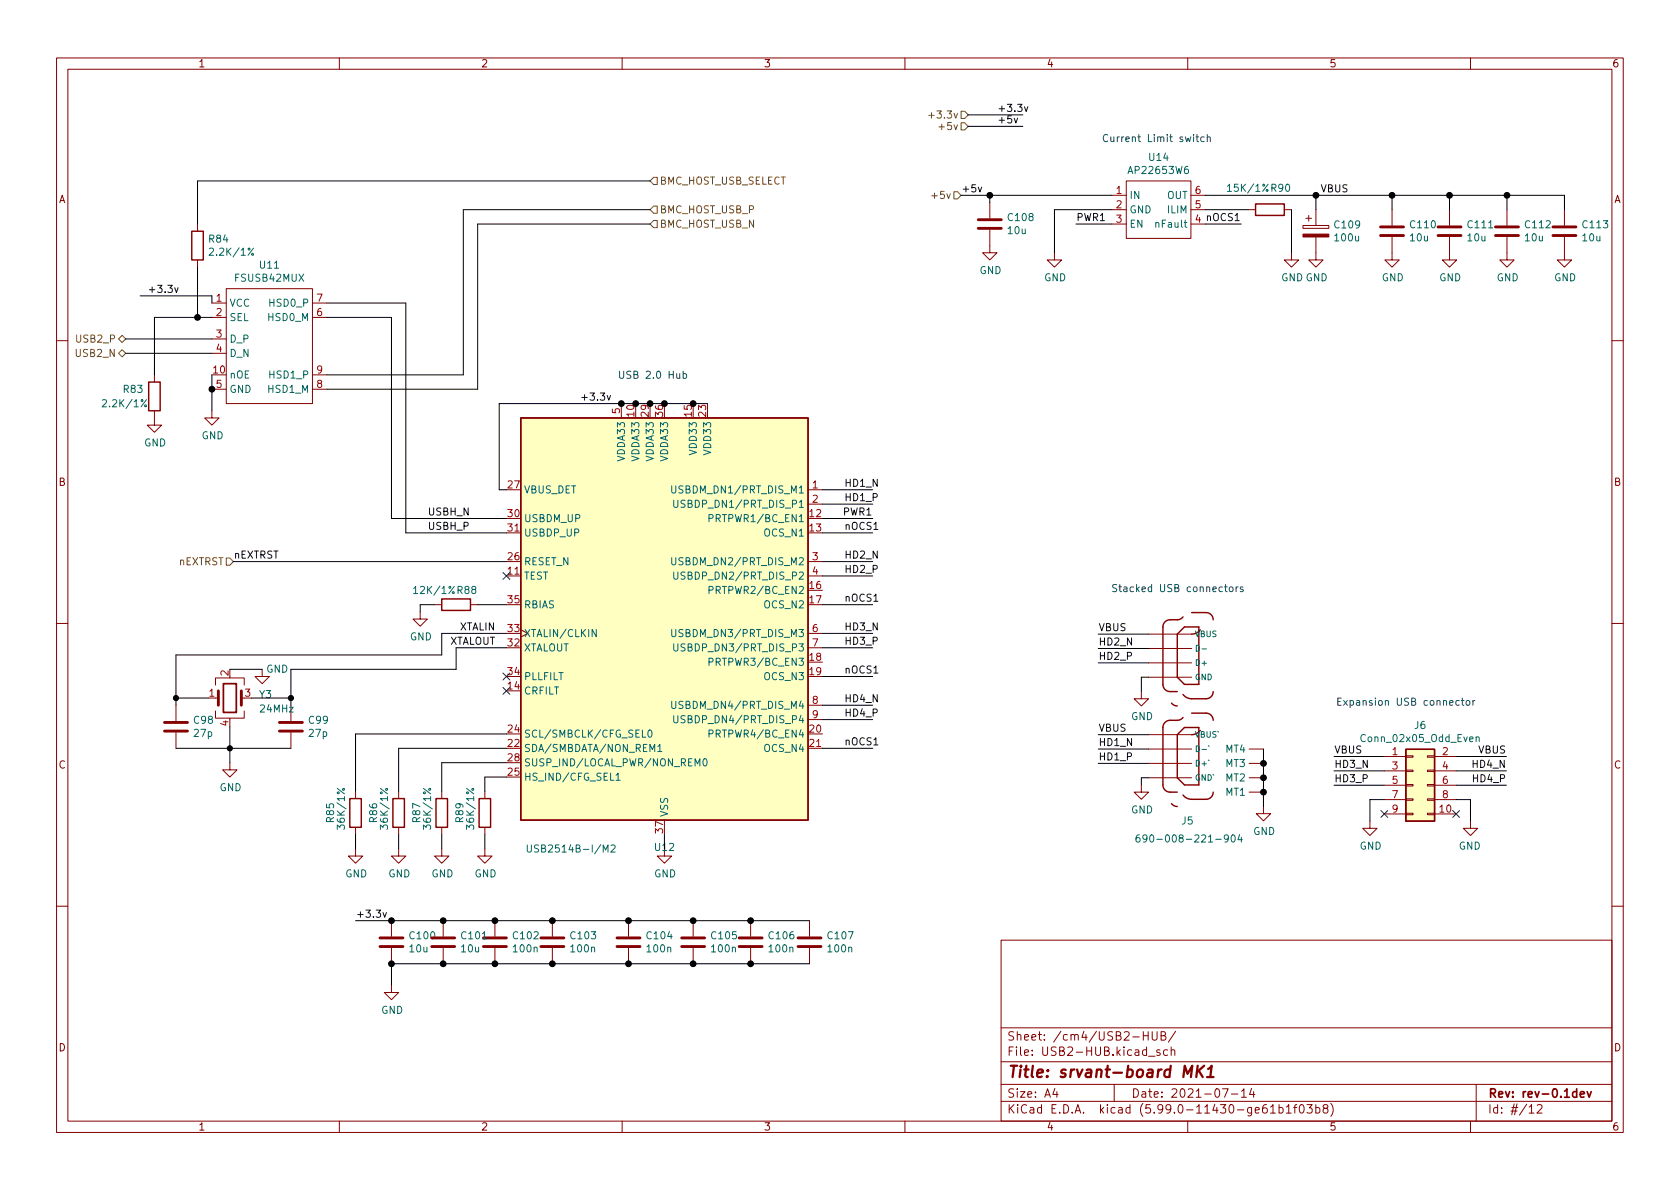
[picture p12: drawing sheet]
<svg xmlns="http://www.w3.org/2000/svg" width="297mm" height="210mm" viewBox="0 0 297 210" stroke-linecap="round" stroke-linejoin="round" font-family="sans-serif">
<g fill="none" stroke="#840000" stroke-width=".18">
<path d="M10 10.2h277v190.1h-277zM12 12.2h273v186.1h-273zM60 10.2v2M110 10.2v2M160 10.2v2M210 10.2v2M260 10.2v2M34.9 39.6v1.3M175 35.8v2.8M196.6 34.5h2.5M196.6 37.1h2.5M196.6 39.6h2.5"/>
<path d="M199.1 32h11.5v10.2h-11.5zM210.6 34.5h2.5M210.6 37.1h2.5M210.6 39.6h2.5M220.7 37.1h1.3M227.1 37.1h1.2M230.4 39.9h4.5v.5h-4.5zM230.9 38.6h1M231.4 38.1v1M232.7 37.1v2.8M246.1 37.1v2.8M256.3 37.1v2.8"/>
<path d="M266.4 37.1v2.8M276.6 37.1v2.8M34.9 46v1.2M37.5 53.6h2.5M37.5 56.1h2.5M37.5 59.9h2.5M40 51h15.2v20.4h-15.2zM55.2 53.6h2.6M55.2 56.1h2.6M175 40.6v4.1h1.3l-1.3 1.3-1.3-1.3h1.3M186.4 44.7v1.3h1.3l-1.3 1.2-1.2-1.2h1.2M228.3 44.7v1.3h1.3l-1.3 1.2-1.2-1.2h1.2"/>
<path d="M232.7 41.9v4.1h1.2l-1.2 1.2-1.3-1.2h1.3M246.1 41.9v4.1h1.3l-1.3 1.2-1.2-1.2h1.2M256.3 41.9v4.1h1.3l-1.3 1.2-1.3-1.2h1.3M266.4 41.9v4.1h1.3l-1.3 1.2-1.2-1.2h1.2M276.6 41.9v4.1h1.3l-1.3 1.2-1.3-1.2h1.3M10 60.2h2M27.3 72.6v2.6h1.3l-1.3 1.2-1.3-1.2h1.3M27.3 66.3v1.3M37.5 72.6v1.3h1.2l-1.2 1.3-1.3-1.3h1.3M37.5 62.5h2.5M37.5 68.8h2.5M55.2 68.8h2.6"/>
<path d="M55.2 66.3h2.6M109.9 71.4v2.5M285 60.2h2M89.5 94.2h2.6M142.9 86.6h2.5M142.9 89.1h2.5M142.9 99.3h2.5M10 110.2h2M46.4 118.4v1.2h1.2l-1.2 1.3-1.3-1.3h1.3M74.3 108.2v1.3h1.3l-1.3 1.2-1.3-1.2h1.3M76.8 106.9h1.3M83.2 106.9h1.3"/>
<path d="M89.5 101.8h2.6M142.9 101.8h2.5M142.9 112h2.5M142.9 114.5h2.5M203.1 112.1h7.6M203.1 114.7h7.6M203.1 117.2h7.6M203.1 119.8h7.6M285 110.2h2M31.1 124.7v2.8M31.1 129.5v2.8M38.1 125.7v1.3h5.1v-1.3"/>
<path d="M38.1 121.2v-1.3h5.1v1.3M38.1 123.4h.5M40.6 134.9v1.2h1.3l-1.3 1.3-1.2-1.3h1.2M42.7 123.4h.5M51.4 124.7v2.8M51.4 129.5v2.8M62.9 139.9v1.3M70.5 139.9v1.3M78.1 139.9v1.3M85.7 139.9v1.3M142.9 132.3h2.5M142.9 124.7h2.5"/>
<path d="M142.9 127.2h2.5M201.8 122.3v1.3h1.3l-1.3 1.2-1.3-1.2h1.3M201.8 138.8v1.3h1.3l-1.3 1.2-1.3-1.2h1.3M203.1 129.9h7.6M203.1 132.5h7.6M203.1 135h7.6M203.1 137.5h7.6M220.9 132.5h2.5M220.9 135h2.5M220.9 137.5h2.5M244.8 133.8h3.8M244.8 136.3h3.8"/>
<path d="M244.8 138.9h3.8M248.6 138.7h1.2v.3h-1.2zM248.6 136.2h1.2v.2h-1.2zM248.6 133.6h1.2v.3h-1.2zM252.4 138.7h1.2v.3h-1.2zM252.4 136.2h1.2v.2h-1.2zM252.4 133.6h1.2v.3h-1.2zM253.6 133.8h3.9M253.6 136.3h3.9M253.6 138.9h3.9M62.9 150.1v1.3h1.2l-1.2 1.2-1.3-1.2h1.3M62.9 146.3v1.3"/>
<path d="M70.5 150.1v1.3h1.3l-1.3 1.2-1.3-1.2h1.3M70.5 146.3v1.3M78.1 150.1v1.3h1.3l-1.3 1.2-1.3-1.2h1.3M78.1 146.3v1.3M85.7 150.1v1.3h1.3l-1.3 1.2-1.2-1.2h1.2M85.7 146.3v1.3M117.5 150.1v1.3h1.2l-1.2 1.2-1.3-1.2h1.3M220.9 140.1h2.5M223.4 142.6v1.3h1.3l-1.3 1.3-1.3-1.3h1.3M242.2 145.2v1.3h1.3l-1.3 1.2-1.3-1.2h1.3M244.8 143.9h3.8M244.8 141.4h3.8"/>
<path d="M248.6 143.8h1.2v.3h-1.2zM248.6 141.3h1.2v.2h-1.2zM252.4 143.8h1.2v.3h-1.2zM252.4 141.3h1.2v.2h-1.2zM253.6 143.9h3.9M253.6 141.4h3.9M260 145.2v1.3h-1.3l1.3 1.2 1.3-1.2h-1.3M10 160.2h2M69.2 174.2v1.3h1.3l-1.3 1.3-1.3-1.3h1.3M69.2 162.8v2.8M69.2 167.6v2.8M78.4 162.8v2.8"/>
<path d="M78.4 167.6v2.8M87.5 162.8v2.8M87.5 167.6v2.8M97.7 162.8v2.8M97.7 167.6v2.8M111.1 162.8v2.8M111.1 167.6v2.8M122.6 162.8v2.8M122.6 167.6v2.8M132.7 162.8v2.8M132.7 167.6v2.8M143.1 162.8v2.8"/>
<path d="M143.1 167.6v2.8M177 166.3h108v32h-108zM285 160.2h2M60 198.3v2M110 198.3v2M160 198.3v2M177 194.8h108M177 191.8h108M177 187.8h108M177 181.8h108M186.5 192.5l-.4 1h1M186.9 193v1"/>
<path d="M197 191.8v3M202.1 182.4v1.5M202.1 183.1h.9M203 182.4v1.5M203.1 186.8h1.1M203.7 182.4v1.2l.3 .3h.3l.3-.3v-1.2M205.1 185.7l-.4-.1-.2 .2 .1 .3 .5 .1v.4h-.6M205.3 183.1h.5l.2-.1 .1-.3-.2-.2-.6-.1v1.5h.6l.2-.3a.39 .39 0 0 0-.3-.5M206.4 185.7l-.4-.1-.3 .3v.4l.2 .3h.5M207.1 185.8l.2-.2 .3 .1 .1 .9M207.1 185.1v1.5M207.9 182.4l-1.3 1.9"/>
<path d="M210 198.3v2M216.1 192.5h1l-.6 1.5M217.7 193.5h1.2M219.5 193l.4-.5v1.5M219.5 194h.9M221.3 192.5l-.4 1h1M221.6 193v1M224.6 195.8l.5-.5v1.5M224.6 196.8h.9M226.1 195.9l.5-.1 .3 .3v.4l-.2 .3h-.6M226.1 195.3v1.5M227.4 195.8l.5-.5v1.5"/>
<path d="M227.4 196.8h.9M228.7 195.8h.6M229.3 195.3l-.4 .2v1.3M229.9 195.4l.2-.1a.81 .81 0 0 1 .6 .7 .81 .81 0 0 1-.3 .8h-.2a.81 .81 0 0 1-.6-.6 .81 .81 0 0 1 .3-.8zM231.1 195.3h.9l-.5 .6 .4 .1v.7l-.2 .1h-.4l-.2-.1M232.6 195.9l.5-.1 .3 .3v.4l-.2 .3h-.6M232.6 195.3v1.5M234.2 196l-.3-.3 .1-.2 .2-.2 .4 .1 .2 .2-.1 .2-.6 .2-.2 .3 .1 .4 .2 .1h.3l.3-.3-.1-.4-.2-.1M235.3 195.1a1.72 1.72 0 0 1 0 2.3M260 198.3v2M261 191.8v6.5M270.4 195.8l.4-.5v1.5"/>
<path d="M270.4 196.8h.8M271.8 195.5l.6-.2 .2 .2v.3l-.9 1h.9"/>
</g>
<path d="M39.5 120.9h2.3v5.1h-2.3zM279.4 193.5l.7-.1v-.3l-.5-.1-.2 .2 .1 .8h.6M280.6 193l.4 1 .3-1" fill="none" stroke="#840000" stroke-width=".3"/>
<path d="M209.2 190.5l.3-2 .5 1.4 .8-1.4-.2 2M211.8 188.5l-.3 2M211.9 189.3l.8 1.2M212.9 188.5l-1.3 1.1M213.4 190.5h1.2M213.6 189l.6-.5-.2 2" fill="none" stroke="#840000" stroke-width=".4"/>
<g fill="none" stroke="#840000" stroke-width=".25">
<path d="M222 36.1h5.1v2h-5.1zM33.9 40.9h2v5.1h-2zM26.3 67.6h2v5h-2zM92.1 73.9h50.8v71.1h-50.8zM78.1 105.9h5.1v2h-5.1zM209.2 109.1l-.7 .5h-1.6a1.27 1.27 0 0 0-1.3 1.3v10.1a1.27 1.27 0 0 0 1.3 1.3h1.3M209.4 110.9h2.6v10.1h-2.6l-1.2-1.2v-7.7zM210.7 108.3h2.5a1.27 1.27 0 0 1 1.3 1.3M212.2 111.4l-.7 .6-.8 .1M207.1 124.3l.5 .4 .6 .1M208.2 129.9l1.2-1.3h2.6v10.2h-2.6l-1.2-1.3zM209.2 126.9l-.7 .4-1.6 .1a1.27 1.27 0 0 0-1.3 1.2v10.2a1.27 1.27 0 0 0 1.3 1.3h1.3"/>
<path d="M210.7 126.1h2.5a1.27 1.27 0 0 1 1.3 1.3M212.2 129.2l-.7 .5-.8 .2M214.5 122.3a1.27 1.27 0 0 1-1.3 1.3l-2.9-.1-.6-.2-.5-.5M248.6 132.5h5v12.7h-5zM61.8 141.2h2.1v5.1h-2.1zM69.5 141.2h2v5.1h-2zM77.1 141.2h2v5.1h-2zM84.7 141.2h2v5.1h-2zM207.1 142.1l.5 .4 .6 .1M214.5 140.1a1.27 1.27 0 0 1-1.3 1.2h-2.9l-.6-.3-.5-.4"/>
</g>
<g fill="none" stroke="#006464" stroke-width=".18">
<path d="M217 32.9l.4-.3v1.2M217 33.8h.7M44.8 43.9l-.9 1.2M25.9 70.7l-1 1.2M118.8 85.9v1l.2 .3 .4-.1 .1-.2v-1M118.8 98.6v1l.2 .3 .4-.1 .1-.2v-1M119.1 88.5v1l.3 .2h.3l.2-.2v-1M125.4 91.7l.6-.1 .1-.2-.1-.3-.6-.1v1.3M73.1 104.1l.4-.4v1.3M73.1 105h.8M105.4 111.3v1.3l-.7-1.3v1.3M118.8 111.3v1l.2 .3 .4-.1 .1-.2v-1"/>
<path d="M119.1 101.2v1l.3 .2h.3l.2-.2v-1M119.1 113.9v1l.3 .2h.3l.2-.2v-1M125.4 104.4l.6-.1 .1-.2-.1-.3-.6-.1v1.3M125.4 117.1l.6-.1 .1-.2-.1-.3-.6-.1v1.3M211.5 114.1a.51 .51 0 0 1 .6 .5 .51 .51 0 0 1-.6 .5zM212.5 114.7h.8M108.9 137.1l.4-.4v1.3M108.9 138h.8M113.6 129.1v1.3h.6M114.7 129.2l.2-.1a.68 .68 0 0 1 .4 .6 .68 .68 0 0 1-.4 .7l-.2-.2-.1-.3zM116.3 132l.4-.4v1.3M116.3 132.9h.7"/>
<path d="M118.8 124v1l.2 .3 .4-.1 .1-.2v-1M119.1 126.6v1l.3 .2h.3l.2-.2v-1M122.9 135.4v-1.2l.4 .9 .4-.9v1.2M124.4 134.3l.2-.1a.68 .68 0 0 1 .4 .6 .68 .68 0 0 1-.4 .6l-.2-.1-.1-.3zM125.4 129.8l.6-.1 .1-.2-.1-.3-.6-.1v1.3M213.6 131.9l.2 .1M261 130.4l.2-.1 .3 .1v.8M261 130.3v.9M93.2 149.4v1l.3 .3 .3-.1 .1-.2v-1M108 149.5l.5-.1 .3 .4-.8 .9h.8M201.5 147.6l-.4 .1a.86 .86 0 0 0 0 1.2l.4-.1 .1-.4-.3-.3h-.2l-.2 .3M202.8 148.2l-.3 .2h-.3l-.1-.2 .1-.5 .3-.1 .2 .2a.84 .84 0 0 1-.3 1.1h-.2"/>
<path d="M217.8 147.8l.2-.2a.68 .68 0 0 1 .4 .7 .68 .68 0 0 1-.4 .6l-.2-.1-.1-.4zM219.2 147.6l-.3 .9h.8M219.5 148.1v.8"/>
<circle cx="44.6" cy="45" r=".18"/>
<circle cx="25.7" cy="71.8" r=".18"/>
</g>
<g fill="none" stroke="#840000" stroke-width=".51">
<path d="M173 38.9h4M173 40.4h4M244.1 41.7h4.1M244.1 40.1h4.1M254.3 41.7h4M254.3 40.1h4M264.4 41.7h4.1M264.4 40.1h4.1M274.6 41.7h4M274.6 40.1h4M29.1 129.3h4M29.1 127.8h4"/>
<path d="M38.6 122.2v2.5M42.7 122.2v2.5M49.4 129.3h4.1M49.4 127.8h4.1M67.2 167.4h4M67.2 165.9h4M76.3 167.4h4.1M76.3 165.9h4.1M85.5 167.4h4M85.5 165.9h4M95.6 167.4h4.1M95.6 165.9h4.1"/>
<path d="M109.1 167.4h4.1M109.1 165.9h4.1M120.5 167.4h4.1M120.5 165.9h4.1M130.7 167.4h4M130.7 165.9h4M141.1 167.4h4.1M141.1 165.9h4.1"/>
</g>
<g fill="#ffffc2" stroke="#ffffc2" stroke-width=".18">
<path d="M92.1 73.9h50.8v71.1h-50.8z"/>
<path d="M248.6 132.5h5v12.7h-5z"/>
</g>
<path d="M230.4 41.4h4.5v.5h-4.5z" fill="#840000" stroke="#840000" stroke-width=".18"/>
<path d="M169.9 19.7h.7l.6 .6-.6 .6h-.7zM114.9 39.6l.7-.6h.6v1.3h-.6zM115.6 31.4h.6v1.2h-.6l-.7-.6zM115.6 36.4h.6v1.3h-.6l-.7-.6zM164.2 20.4h1M168.7 33.9h.6l.6 .6-.6 .7h-.6zM169.9 21.7h.7l.6 .6-.6 .7h-.7zM21 59.9l.6-.6 .6 .6-.6 .7zM21 62.5l.6-.7 .6 .7-.6 .6zM40 98.7h.6l.7 .6-.7 .6h-.6z" fill="none" stroke="#725600" stroke-width=".18"/>
<path d="M181.1 18.9l.3 .8 .3-.8M173 33.1l.3 .8 .3-.8M179.3 20.9l.3 .8 .3-.8M30.9 50.9l.3 .8 .3-.8M107.3 69.9l.3 .9 .3-.9M67.7 161.4l.3 .8 .3-.8" fill="none" stroke="#0f0f0f" stroke-width=".18"/>
<g fill="none" stroke="#0000c2" stroke-width=".18">
<path d="M195.9 23.9a.6 .6 0 0 0-.9 .4 .6 .6 0 0 0 .6 .7l.3-.1M196.4 24.2l.1 .8h.3l.1-.1M213.5 24.3l.1-.1 .3 .1 .1 .7M213.5 23.8v1.2M109.5 65.6v1.1l.3 .2h.2l.3-.2v-1.1M197.4 103.4h-.4l-.2 .1v.3l.5 .3 .1 .3-.2 .2h-.5M197.8 103.8h.5M198 103.4v1l.3 .2M219.8 103.8h-.3l-.2 .2v.1l.5 .2v.3h-.5M236.5 124.1h.5M237.1 123.4h-.6v1.3h.6M237.6 123.9l.6 .8"/>
<path d="M238.2 123.9l-.6 .8M260.4 123.9v.8M260.8 123.9l-.4 .2"/>
</g>
<g fill="none" stroke="#000" stroke-width=".18">
<path d="M114.9 37.1h-33v29.2h-24.1M114.9 39.6h-30.4v29.2h-26.7M114.9 32h-80v7.6M169.9 34.5h26.7M171.2 20.3h9.6M171.2 22.3h9.6M175 34.5v1.3M190.2 39.6h6.4M196.6 37.1h-10.2v7.6M213.1 39.6h6.4M213.1 34.5h63.5v2.6M213.1 37.1h7.6"/>
<path d="M228.3 37.1v7.6M232.7 34.5v2.6M246.1 34.5v2.6M256.3 34.5v2.6M266.4 34.5v2.6M22.2 59.9h15.3M24.8 52.3h12.7v1.3M34.9 47.2v8.9M37.5 56.1h-10.2v10.2M57.8 56.1h11.4v35.6h20.3M57.8 53.6h14v40.6h17.7M22.2 62.5h15.3"/>
<path d="M37.5 66.3v6.3M125.1 71.4h-36.8v15.2h1.2M41.3 99.3h48.2M145.4 86.6h8.9M145.4 89.1h8.9M145.4 99.3h8.9M145.4 91.7h8.9M145.4 94.2h8.9M40.6 118.4h5.8M76.8 106.9h-2.5v1.3M84.5 106.9h5M89.5 114.5h-8.9v3.9h-29.2v6.3"/>
<path d="M89.5 112h-11.4v3.8h-47v8.9M145.4 101.8h8.9M145.4 106.9h8.9M145.4 114.5h8.9M145.4 119.6h8.9M145.4 112h8.9M194.2 112.1h8.9M194.2 114.7h8.9M194.2 117.2h8.9M203.1 119.8h-1.3v2.5M31.1 132.3h20.3M31.1 123.4h5.7"/>
<path d="M40.6 128.5v6.4M44.4 123.4h7M89.5 132.3h-19v7.6M89.5 134.9h-11.4v5M89.5 137.4h-3.8v2.5M89.5 129.8h-26.6v10.1M145.4 132.3h8.9M145.4 124.7h8.9M145.4 127.2h8.9M194.2 135h8.9M194.2 129.9h8.9M194.2 132.5h8.9"/>
<path d="M203.1 137.5h-1.3v1.3M223.4 132.5v10.1M235.9 138.9h8.9M235.9 133.8h8.9M235.9 136.3h8.9M257.5 138.9h8.8M257.5 133.8h8.8M257.5 136.3h8.8M62.9 147.6v2.5M70.5 147.6v2.5M78.1 147.6v2.5M85.7 147.6v2.5"/>
<path d="M117.5 147.6v2.5M244.8 141.4h-2.6v3.8M257.5 141.4h2.5v3.8M62.9 162.8h80.2M143.1 170.4h-73.9v3.8"/>
</g>
<path d="M88.9 119l1.2 1.2M88.9 101.2l1.2 1.3M90.1 119l-1.2 1.2M90.1 101.2l-1.2 1.3M88.9 121.6l1.2 1.2M90.1 121.6l-1.2 1.2M244.1 143.3l1.3 1.2M245.4 143.3l-1.3 1.2M256.8 143.3l1.3 1.2M258.1 143.3l-1.3 1.2" fill="none" stroke="#000084" stroke-width=".18"/>
<g fill="#000" stroke="#000" stroke-width=".18">
<circle cx="175" cy="34.5" r=".51"/>
<circle cx="232.7" cy="34.5" r=".51"/>
<circle cx="246.1" cy="34.5" r=".51"/>
<circle cx="256.3" cy="34.5" r=".51"/>
<circle cx="266.4" cy="34.5" r=".51"/>
<circle cx="34.9" cy="56.1" r=".51"/>
<circle cx="37.5" cy="68.8" r=".51"/>
<circle cx="109.9" cy="71.4" r=".51"/>
<circle cx="112.4" cy="71.4" r=".51"/>
<circle cx="114.9" cy="71.4" r=".51"/>
<circle cx="117.5" cy="71.4" r=".51"/>
<circle cx="122.6" cy="71.4" r=".51"/>
<circle cx="31.1" cy="123.4" r=".46"/>
<circle cx="40.6" cy="132.3" r=".46"/>
<circle cx="51.4" cy="123.4" r=".46"/>
<circle cx="223.4" cy="137.5" r=".51"/>
<circle cx="223.4" cy="135" r=".51"/>
<circle cx="223.4" cy="140.1" r=".51"/>
<circle cx="69.2" cy="162.8" r=".51"/>
<circle cx="69.2" cy="170.4" r=".51"/>
<circle cx="78.4" cy="170.4" r=".51"/>
<circle cx="78.4" cy="162.8" r=".51"/>
<circle cx="87.5" cy="170.4" r=".51"/>
<circle cx="87.5" cy="162.8" r=".51"/>
<circle cx="97.7" cy="162.8" r=".51"/>
<circle cx="97.7" cy="170.4" r=".51"/>
<circle cx="111.1" cy="162.8" r=".51"/>
<circle cx="111.1" cy="170.4" r=".51"/>
<circle cx="122.6" cy="162.8" r=".51"/>
<circle cx="122.6" cy="170.4" r=".51"/>
<circle cx="132.7" cy="162.8" r=".51"/>
<circle cx="132.7" cy="170.4" r=".51"/>
</g>
<text font-size="2.8" fill="#840000" x="178" y="190.6">Title: srvant-board MK1</text>
<g font-size="2.1" fill="#840000">
<text x="178" y="184">Sheet: /cm4/USB2-HUB/</text>
<text x="178" y="186.7">File: USB2-HUB.kicad_sch</text>
<text x="178" y="196.9">KiCad E.D.A. kicad (5.99.0-11430-ge61b1f03b8)</text>
<text x="178" y="194.1">Size: A4</text>
<text x="200" y="194.1">Date: 2021-07-14</text>
<text x="263" y="194.1">Rev: rev-0.1dev</text>
<text x="263" y="196.9">Id: #/12</text>
</g>
<g font-size="1.8" fill="#840000">
<text x="35" y="11.9">1</text>
<text x="85" y="11.9">2</text>
<text x="135" y="11.9">3</text>
<text x="185" y="11.9">4</text>
<text x="235" y="11.9">5</text>
<text x="285" y="11.9">6</text>
<text x="10.3" y="35.9">A</text>
<text x="285.3" y="35.9">A</text>
<text x="10.3" y="85.9">B</text>
<text x="285.3" y="85.9">B</text>
<text x="10.3" y="135.9">C</text>
<text x="285.3" y="135.9">C</text>
<text x="10.3" y="185.9">D</text>
<text x="285.3" y="185.9">D</text>
<text x="35" y="199.9">1</text>
<text x="85" y="199.9">2</text>
<text x="135" y="199.9">3</text>
<text x="185" y="199.9">4</text>
<text x="235" y="199.9">5</text>
<text x="285" y="199.9">6</text>
</g>
<g font-size="1.8" fill="#725600">
<text x="165.1" y="20.9">+3.3v</text>
<text x="166.5" y="23">+5v</text>
<text x="116.6" y="32.6">BMC_HOST_USB_SELECT</text>
<text x="165.3" y="35.2">+5v</text>
<text x="116.6" y="40.3">BMC_HOST_USB_N</text>
<text x="116.6" y="37.7">BMC_HOST_USB_P</text>
<text x="13.6" y="63.1">USB2_N</text>
<text x="13.7" y="60.6">USB2_P</text>
<text x="31.6" y="99.9">nEXTRST</text>
</g>
<g font-size="1.8" fill="#0f0f0f">
<text x="176.3" y="19.8">+3.3v</text>
<text x="176.3" y="21.8">+5v</text>
<text x="169.9" y="34">+5v</text>
<text x="233.4" y="34">VBUS</text>
<text x="190.2" y="39.1">PWR1</text>
<text x="211.3" y="39.4">4 nOCS1</text>
<text x="26" y="51.8">+3.3v</text>
<text x="102.5" y="70.8">+3.3v</text>
<text x="149.2" y="86.1">HD1_N</text>
<text x="149.2" y="88.6">HD1_P</text>
<text x="75.6" y="91.1">USBH_N</text>
<text x="75.6" y="93.7">USBH_P</text>
<text x="149.2" y="91.1">PWR1</text>
<text x="149.2" y="93.7">nOCS1</text>
<text x="41.3" y="98.8">nEXTRST</text>
<text x="149.2" y="98.8">HD2_N</text>
<text x="149.2" y="101.3">HD2_P</text>
<text x="149.2" y="106.4">nOCS1</text>
<text x="81.2" y="111.5">XTALIN</text>
<text x="149.2" y="111.5">HD3_N</text>
<text x="194.2" y="111.6">VBUS</text>
<text x="79.3" y="114">XTALOUT</text>
<text x="149.2" y="114">HD3_P</text>
<text x="149.2" y="119.1">nOCS1</text>
<text x="194.2" y="114.1">HD2_N</text>
<text x="194.2" y="116.7">HD2_P</text>
<text x="149.2" y="124.2">HD4_N</text>
<text x="149.2" y="126.7">HD4_P</text>
<text x="149.2" y="131.8">nOCS1</text>
<text x="194.2" y="129.4">VBUS</text>
<text x="194.2" y="131.9">HD1_N</text>
<text x="194.2" y="134.5">HD1_P</text>
<text x="235.9" y="133.2">VBUS</text>
<text x="235.9" y="135.8">HD3_N</text>
<text x="260.5" y="135.8">HD4_N</text>
<text x="261.4" y="133.2">VBUS</text>
<text x="235.9" y="138.3">HD3_P</text>
<text x="260.6" y="138.3">HD4_P</text>
<text x="62.9" y="162.3">+3.3v</text>
</g>
<g font-size="1.8" fill="#0000c2">
<text x="197.3" y="25.1">Current Limit switch</text>
<text x="111.1" y="67">USB 2.0 Hub</text>
<text x="199.1" y="104.7">Stacked USB connectors</text>
<text x="238.8" y="124.8">Expansion USB connector</text>
</g>
<g font-size="1.8" fill="#006464">
<text x="203.2" y="28.4">U14</text>
<text x="199.6" y="35.2">IN</text>
<text x="199.8" y="30.8">AP22653W6</text>
<text x="206.3" y="35.2">OUT</text>
<text x="217.5" y="33.9">15K/1% R90</text>
<text x="178.3" y="41.4">10u</text>
<text x="178.3" y="39.1">C108</text>
<text x="199.6" y="37.7">GND</text>
<text x="199.6" y="40.3">EN</text>
<text x="204.8" y="40.3">nFault</text>
<text x="206.5" y="37.7">ILIM</text>
<text x="236.1" y="40.4">C109</text>
<text x="249.5" y="40.4">C110</text>
<text x="259.6" y="40.4">C111</text>
<text x="269.8" y="40.4">C112</text>
<text x="279.9" y="40.4">C113</text>
<text x="37" y="42.9">R84</text>
<text x="37.5" y="45.2">2.2K/1%</text>
<text x="46" y="47.5">U11</text>
<text x="236.1" y="42.7">100u</text>
<text x="249.4" y="42.7">10u</text>
<text x="259.5" y="42.7">10u</text>
<text x="269.7" y="42.7">10u</text>
<text x="279.9" y="42.7">10u</text>
<text x="41.7" y="49.8">FSUSB42MUX</text>
<text x="173.2" y="48.5">GND</text>
<text x="184.6" y="49.7">GND</text>
<text x="226.5" y="49.7">GND GND</text>
<text x="244.3" y="49.7">GND</text>
<text x="254.4" y="49.7">GND</text>
<text x="264.6" y="49.7">GND</text>
<text x="274.8" y="49.7">GND</text>
<text x="40.5" y="54.2">VCC</text>
<text x="40.5" y="56.8">SEL</text>
<text x="47.6" y="56.8">HSD0_M</text>
<text x="47.9" y="54.2">HSD0_P</text>
<text x="40.5" y="60.6">D_P</text>
<text x="40.5" y="63.1">D_N</text>
<text x="21.9" y="69.5">R83</text>
<text x="40.5" y="66.9">nOE</text>
<text x="40.5" y="69.5">GND</text>
<text x="47.6" y="69.5">HSD1_M</text>
<text x="47.9" y="66.9">HSD1_P</text>
<text x="18.6" y="72">2.2K/1%</text>
<text x="35.6" y="77.7">GND</text>
<text x="25.5" y="78.9">GND</text>
<text x="110.5" y="81.4" transform="rotate(-90 110.5 81.4)">VDDA33</text>
<text x="113" y="81.4" transform="rotate(-90 113 81.4)">VDDA33</text>
<text x="115.6" y="81.4" transform="rotate(-90 115.6 81.4)">VDDA33</text>
<text x="118.1" y="81.4" transform="rotate(-90 118.1 81.4)">VDDA33</text>
<text x="123.2" y="80.1" transform="rotate(-90 123.2 80.1)">VDD33</text>
<text x="125.7" y="80.1" transform="rotate(-90 125.7 80.1)">VDD33</text>
<text x="92.6" y="87.2">VBUS_DET</text>
<text x="120" y="87.2">USBDM_DN1/PRT_DIS_M1</text>
<text x="120.5" y="89.8">USBDP_DN1/PRT_DIS_P1</text>
<text x="92.6" y="92.3">USBDM_UP</text>
<text x="92.6" y="94.9">USBDP_UP</text>
<text x="126.2" y="92.3">PRTPWR1/BC_EN1</text>
<text x="135.3" y="94.9">OCS_N1</text>
<text x="92.6" y="99.9">RESET_N</text>
<text x="120" y="99.9">USBDM_DN2/PRT_DIS_M2</text>
<text x="73.6" y="105">12K/1% R88</text>
<text x="92.6" y="102.5">TEST</text>
<text x="92.6" y="107.6">RBIAS</text>
<text x="120.5" y="102.5">USBDP_DN2/PRT_DIS_P2</text>
<text x="126.2" y="105">PRTPWR2/BC_EN2</text>
<text x="135.3" y="107.6">OCS_N2</text>
<text x="72.5" y="113.2">GND</text>
<text x="92.6" y="112.6">XTALIN/CLKIN</text>
<text x="120" y="112.6">USBDM_DN3/PRT_DIS_M3</text>
<text x="47.1" y="118.9">GND</text>
<text x="92.6" y="115.2">XTALOUT</text>
<text x="120.5" y="115.2">USBDP_DN3/PRT_DIS_P3</text>
<text x="126.2" y="117.7">PRTPWR3/BC_EN3</text>
<text x="45.9" y="123.4">Y3</text>
<text x="46.1" y="126">24MHz</text>
<text x="92.6" y="122.8">CRFILT</text>
<text x="92.6" y="120.3">PLLFILT</text>
<text x="120" y="125.3">USBDM_DN4/PRT_DIS_M4</text>
<text x="135.3" y="120.3">OCS_N3</text>
<text x="34.3" y="128">C98</text>
<text x="34.4" y="130.3">27p</text>
<text x="54.7" y="128">C99</text>
<text x="54.7" y="130.3">27p</text>
<text x="92.6" y="130.4">SCL/SMBCLK/CFG_SEL0</text>
<text x="120.5" y="127.9">USBDP_DN4/PRT_DIS_P4</text>
<text x="126.2" y="130.4">PRTPWR4/BC_EN4</text>
<text x="200" y="127.3">GND</text>
<text x="241" y="131.2">Conn_02x05_Odd_Even</text>
<text x="250.1" y="128.9">J6</text>
<text x="92.6" y="133">SDA/SMBDATA/NON_REM1</text>
<text x="92.6" y="135.5">SUSP_IND/LOCAL_PWR/NON_REM0</text>
<text x="135.3" y="133">OCS_N4</text>
<text x="216.8" y="135.6">MT3</text>
<text x="216.8" y="133.1">MT4</text>
<text x="38.8" y="139.9">GND</text>
<text x="92.6" y="138">HS_IND/CFG_SEL1</text>
<text x="200" y="143.8">GND</text>
<text x="216.8" y="140.7">MT1</text>
<text x="216.8" y="138.2">MT2</text>
<text x="59.1" y="145.4" transform="rotate(-90 59.1 145.4)">R85</text>
<text x="61" y="146.2" transform="rotate(-90 61 146.2)">36K/1%</text>
<text x="66.7" y="145.4" transform="rotate(-90 66.7 145.4)">R86</text>
<text x="68.6" y="146.2" transform="rotate(-90 68.6 146.2)">36K/1%</text>
<text x="74.3" y="145.4" transform="rotate(-90 74.3 145.4)">R87</text>
<text x="76.2" y="146.2" transform="rotate(-90 76.2 146.2)">36K/1%</text>
<text x="81.9" y="145.4" transform="rotate(-90 81.9 145.4)">R89</text>
<text x="83.8" y="146.2" transform="rotate(-90 83.8 146.2)">36K/1%</text>
<text x="118.1" y="144.5" transform="rotate(-90 118.1 144.5)">VSS</text>
<text x="203.4" y="149">690-008-221-904</text>
<text x="209" y="145.8">J5</text>
<text x="221.6" y="147.6">GND</text>
<text x="61" y="155.1">GND</text>
<text x="68.6" y="155.1">GND</text>
<text x="76.3" y="155.1">GND</text>
<text x="83.9" y="155.1">GND</text>
<text x="94.5" y="150.7">USB2514B-I/M2</text>
<text x="115.6" y="155.1">GND</text>
<text x="115.9" y="150.5">U12</text>
<text x="240.4" y="150.2">GND</text>
<text x="257.9" y="150.2">GND</text>
<text x="72.6" y="166.1">C100</text>
<text x="81.7" y="166.1">C101</text>
<text x="90.8" y="166.1">C102</text>
<text x="101" y="166.1">C103</text>
<text x="114.5" y="166.1">C104</text>
<text x="125.9" y="166.1">C105</text>
<text x="136.1" y="166.1">C106</text>
<text x="146.5" y="166.1">C107</text>
<text x="72.5" y="168.4">10u</text>
<text x="81.6" y="168.4">10u</text>
<text x="90.9" y="168.4">100n</text>
<text x="101" y="168.4">100n</text>
<text x="114.5" y="168.4">100n</text>
<text x="125.9" y="168.4">100n</text>
<text x="136.1" y="168.4">100n</text>
<text x="146.5" y="168.4">100n</text>
<text x="67.4" y="179.3">GND</text>
</g>
<g font-size="1.8" fill="#a90000">
<text x="197.4" y="34.3">1</text>
<text x="211.3" y="34.3">6</text>
<text x="197.4" y="36.8">2</text>
<text x="197.4" y="39.4">3</text>
<text x="211.3" y="36.8">5</text>
<text x="38.2" y="53.3">1</text>
<text x="56" y="53.3">7</text>
<text x="38.2" y="55.9">2</text>
<text x="38.2" y="59.7">3</text>
<text x="56" y="55.9">6</text>
<text x="38.2" y="62.2">4</text>
<text x="37.8" y="66">10</text>
<text x="38.2" y="68.6">5</text>
<text x="56" y="68.6">8</text>
<text x="56" y="66">9</text>
<text x="109.6" y="73.1" transform="rotate(-90 109.6 73.1)">5</text>
<text x="112.1" y="73.6" transform="rotate(-90 112.1 73.6)">10</text>
<text x="114.7" y="73.6" transform="rotate(-90 114.7 73.6)">29</text>
<text x="117.2" y="73.6" transform="rotate(-90 117.2 73.6)">36</text>
<text x="122.3" y="73.6" transform="rotate(-90 122.3 73.6)">15</text>
<text x="124.8" y="73.6" transform="rotate(-90 124.8 73.6)">23</text>
<text x="89.8" y="86.4">27</text>
<text x="143.7" y="86.4">1</text>
<text x="143.7" y="88.9">2</text>
<text x="89.8" y="91.4">30</text>
<text x="89.8" y="94">31</text>
<text x="143.2" y="91.4">12</text>
<text x="143.2" y="94">13</text>
<text x="89.8" y="101.6">11</text>
<text x="89.8" y="99.1">26</text>
<text x="143.7" y="99.1">3</text>
<text x="143.7" y="101.6">4</text>
<text x="89.8" y="106.7">35</text>
<text x="143.2" y="104.1">16</text>
<text x="143.2" y="106.7">17</text>
<text x="89.8" y="111.8">33</text>
<text x="143.7" y="111.8">6</text>
<text x="40.4" y="119.5" transform="rotate(-90 40.4 119.5)">2</text>
<text x="89.8" y="114.3">32</text>
<text x="89.8" y="119.4">34</text>
<text x="143.2" y="116.8">18</text>
<text x="143.2" y="119.4">19</text>
<text x="143.7" y="114.3">7</text>
<text x="37" y="123.2">1</text>
<text x="43.3" y="123.2">3</text>
<text x="89.8" y="121.9">14</text>
<text x="143.7" y="124.5">8</text>
<text x="40.4" y="128.4" transform="rotate(-90 40.4 128.4)">4</text>
<text x="89.8" y="129.5">24</text>
<text x="143.2" y="129.5">20</text>
<text x="143.7" y="127">9</text>
<text x="89.8" y="132.1">22</text>
<text x="89.8" y="137.2">25</text>
<text x="89.8" y="134.6">28</text>
<text x="143.2" y="132.1">21</text>
<text x="246.2" y="133.5">1</text>
<text x="246.2" y="136.1">3</text>
<text x="255.1" y="133.5">2</text>
<text x="255.1" y="136.1">4</text>
<text x="246.2" y="138.6">5</text>
<text x="246.2" y="141.1">7</text>
<text x="246.2" y="143.7">9</text>
<text x="254.6" y="143.7">10</text>
<text x="255.1" y="138.6">6</text>
<text x="255.1" y="141.1">8</text>
<text x="117.2" y="147.3" transform="rotate(-90 117.2 147.3)">37</text>
</g>
<g font-size="1.4" fill="#006464">
<text x="211.2" y="112.6">VBUS</text>
<text x="211.2" y="117.7">D+</text>
<text x="211.2" y="120.3">GND</text>
<text x="211.2" y="130.4">VBUS`</text>
<text x="211.2" y="133">D-`</text>
<text x="211.2" y="135.5">D+`</text>
<text x="211.2" y="138">GND`</text>
</g>
</svg>
